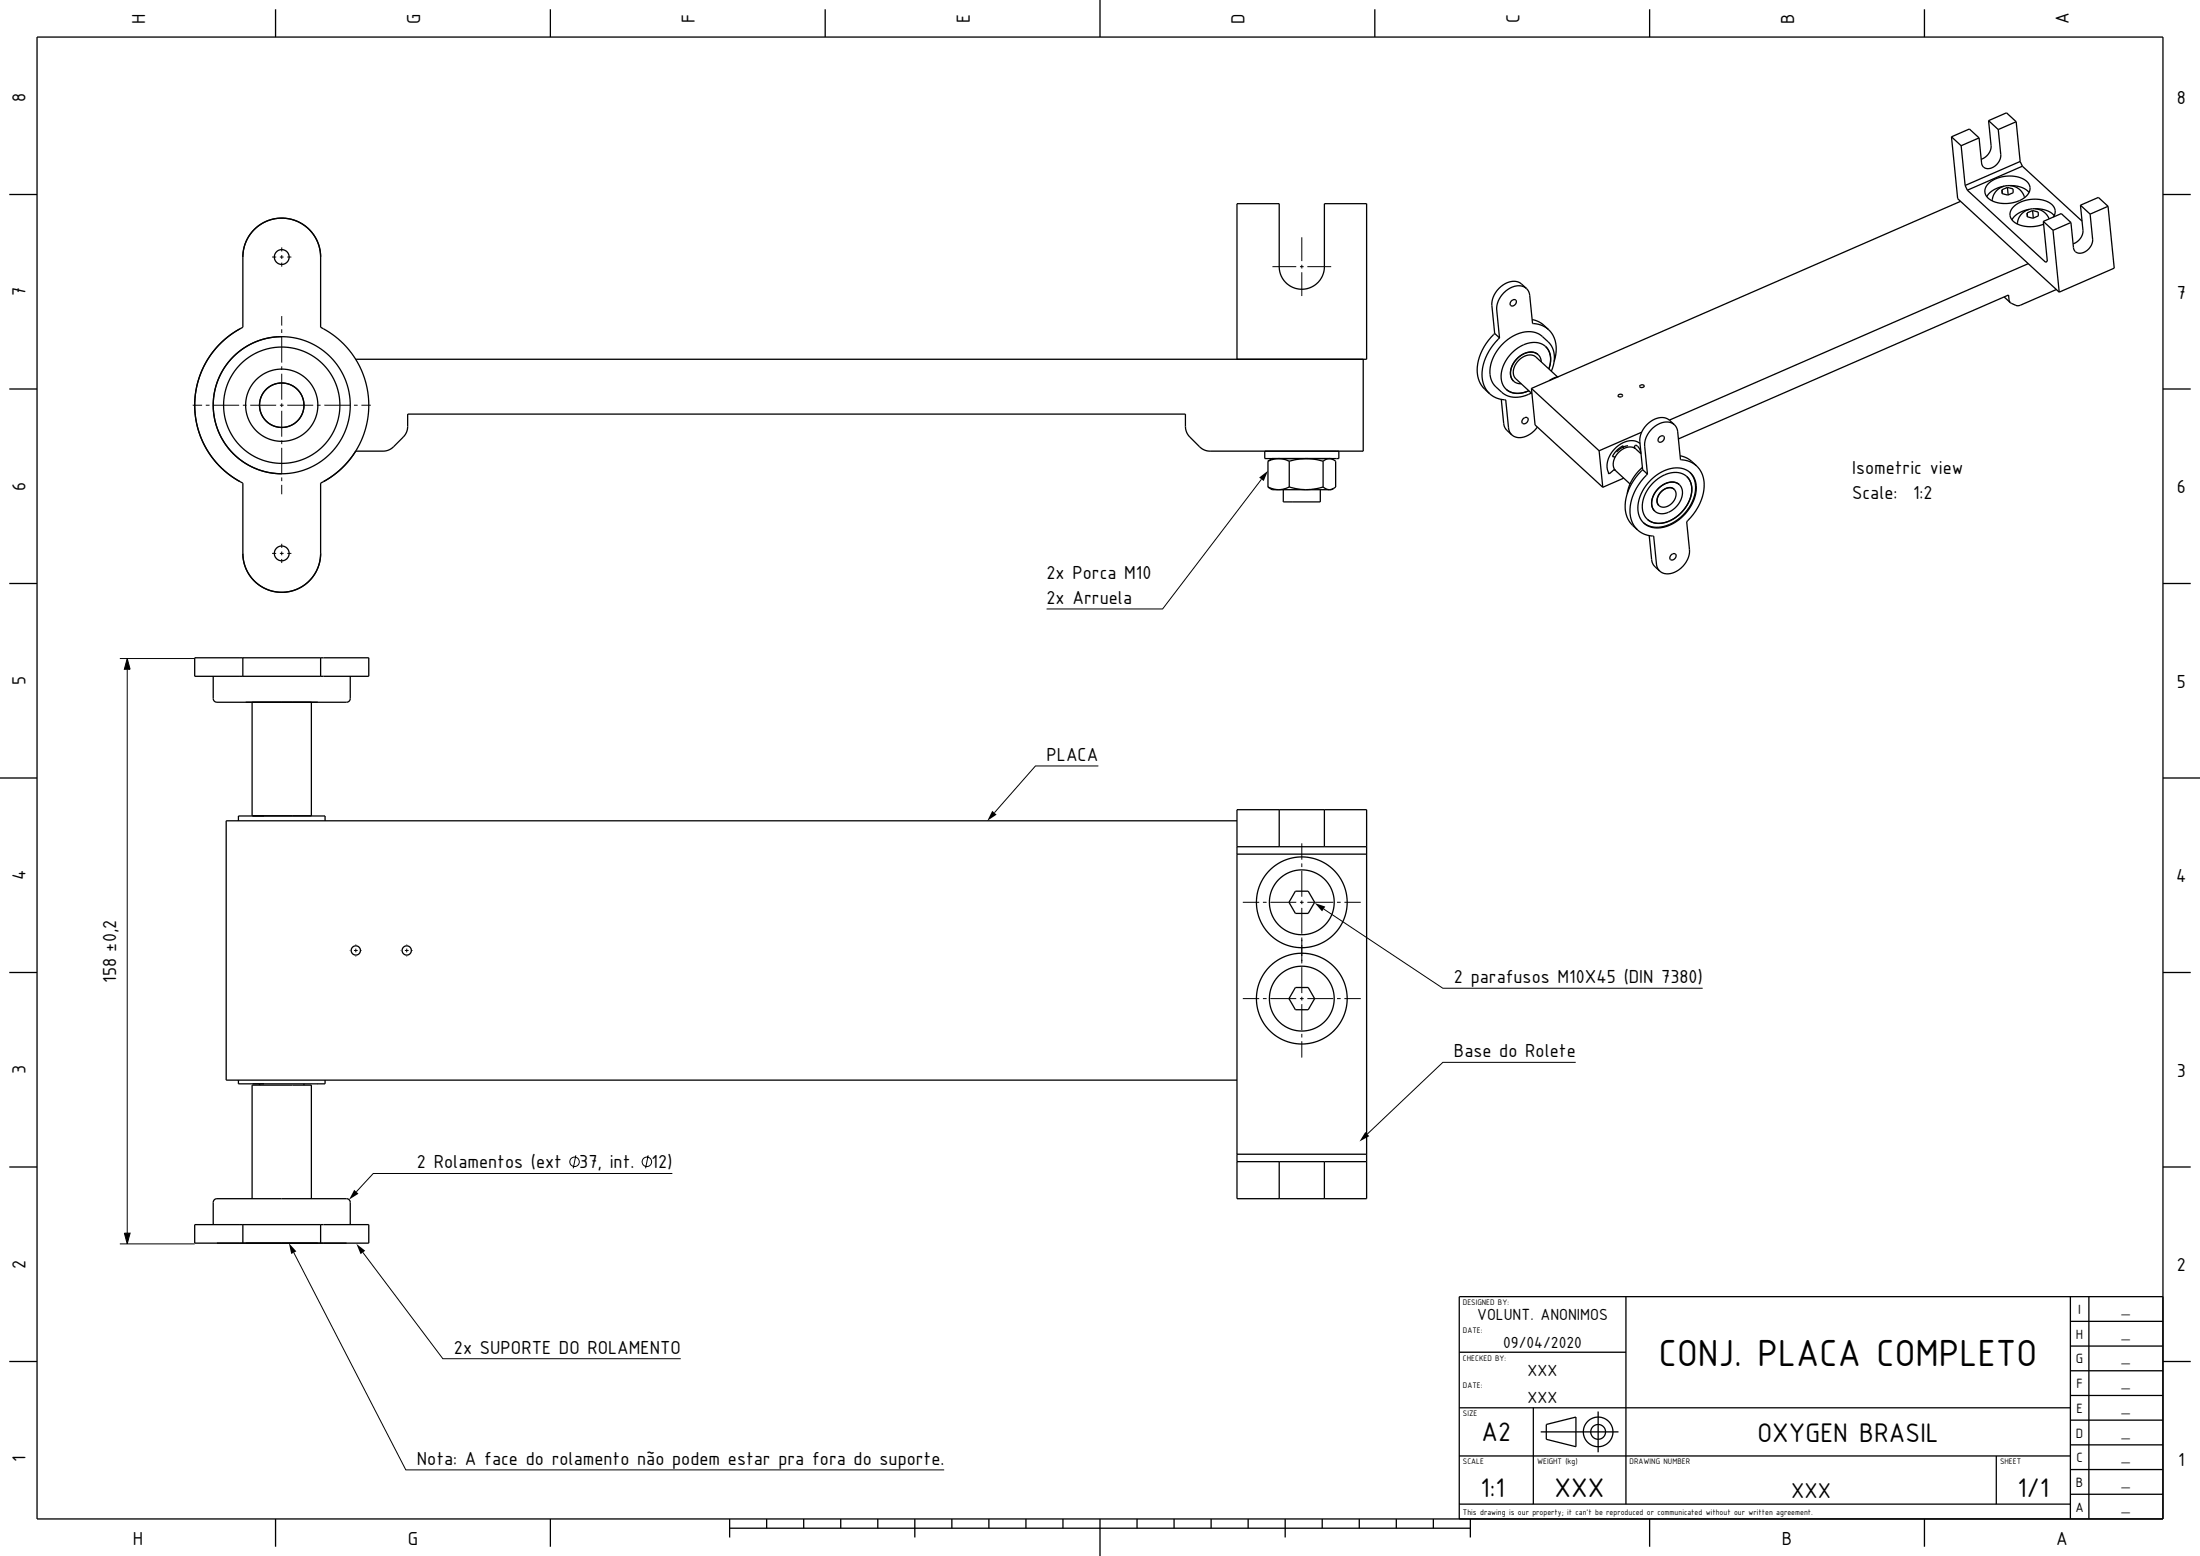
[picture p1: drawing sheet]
<svg xmlns="http://www.w3.org/2000/svg" width="594mm" height="420mm" viewBox="0 0 594 420" stroke-linecap="round" stroke-linejoin="round" font-family="sans-serif">
<g fill="none" stroke="#000" stroke-width=".27">
<path d="M73.5 69.4h1.1M75.6 69.4h1M76.1 66.8v1.1M76.1 68.9v1M76.1 70.9v1.1M77.6 69.4h1.1M343.6 72h6.4M351 72h1M351.5 64v6.5M351.5 71.5v1M351.5 73.5v6.4M353 72h6.4"/>
<path d="M76.1 85.3v2.6M76.1 88.9v1M76.1 90.9v7M76.1 98.9v1M52 109.4h2.6M55.6 109.4h1M57.6 109.4h7M65.6 109.4h1M67.6 109.4h7M75.6 109.4h1M76.1 100.9v7M76.1 108.9v1"/>
<path d="M76.1 110.9v7M76.1 118.9v1M77.6 109.4h7M85.6 109.4h1M87.6 109.4h7M95.6 109.4h1M97.6 109.4h2.5M76.1 120.9v7M76.1 128.9v1M76.1 130.9v2.5M340.6 129.4l-26.7 35h-31.3M73.5 149.4h1.1"/>
<path d="M75.6 149.4h1M76.1 146.8v1.1M76.1 148.9v1M76.1 150.9v1.1M77.6 149.4h1.1M32.3 177.8h20.3M34.3 177.8l.8 2.9h-1.5zM34.3 180.7v152.2M296.6 206.8h-17l-11.1 12.6M351.5 227.6v4.5M351.5 233.1v1M351.5 235.1v7"/>
<path d="M94.4 256.6h.2M95.6 256.6h1M96.1 254.9v.2M96.1 256.1v1M96.1 258.1v.1M97.6 256.6h.1M108.2 256.6h.1M109.3 256.6h1M109.8 254.9v.2M109.8 256.1v1M109.8 258.1v.1M111.3 256.6h.1"/>
<path d="M335.6 243.6h4.4M341 243.6h1M343 243.6h7M351 243.6h1M351.5 243.1v1M351.5 245.1v7M351.5 253.1v7M353 243.6h7M357.4 245.4l32.2 21.4h70.1M361 243.6h1M363 243.6h4.4M335.6 269.6h4.4"/>
<path d="M341 269.6h1M343 269.6h7M351 269.6h1M351.5 261.1v7M351.5 269.1v1M351.5 271.1v7M351.5 279.1v1M353 269.6h7M361 269.6h1M363 269.6h4.4M351.5 281.1v4.4M425.4 286.8h-35.8l-20.4 19.3"/>
<path d="M155.5 311.9l-.7 3.5M175 311.9l-.7 3.5M181.5 316.8h-80.7l-4.6 4.9M32.3 335.8h20.3M33.6 332.9h1.5l-.8 2.9zM79.3 338.1l30.3 58.7h145.3M98 338.1l21.6 28.7h64.2"/>
<circle cx="155.1" cy="313.6" r="1.28"/>
<circle cx="174.7" cy="313.6" r="1.28"/>
</g>
<g fill="none" stroke="#000" stroke-width=".35">
<path d="M10 10h574v400h-574zM74.4 2.5v7.5M148.6 2.5v7.5M222.8 2.5v7.5M297 0v10M371.2 2.5v7.5M445.4 2.5v7.5M519.6 2.5v7.5M526.9 36.9l2.6 2.4M526.9 36.9l4.8-2.1 2.6 2.4M526.9 36.9l1.7 16.7 27.4 25.3M529.5 39.3l1.1 10.8"/>
<path d="M534.3 37.2l-4.8 2.1M536.9 32.6l.7 6.7a3.9 3.9 0 0 1-2.7 3.7M536.9 32.6l2.6 2.4M536.9 32.6l4.9-2.1 2.6 2.4M539.5 35l.7 6.7a3.5 3.5 0 0 1-4.4 3.6l-.5-.4-.2-.7-.8-7M544.4 32.9l-4.9 2.1M544.4 32.9l1 10.7M2.5 52.5h7.5M529.4 54.3l-115.9 50.5M530.6 50.1l.6 1.2M531.2 51.3l21.1 19.5 .5-.3-1.1-10.7M536.9 49.5a8.6 8.6 0 0 1 10.4-.4 2.77 2.77 0 0 1-.9 4.4l-2 1-2.1 .4a6 6 0 0 1-6.2-2.5 2.69 2.69 0 0 1 .8-2.9z"/>
<path d="M540.5 51.2l.1 1.1M541.1 50.3a6.4 6.4 0 0 0-4.7 2.8M542 50.6l1.5 .4 .1 1-1.5 .7-1.5-.4-.1-1.1M542 50.6l-1.5 .6M542 50.6l.2 2M542.7 50.1h.1a6.4 6.4 0 0 1 5 1.9M545.4 43.6l-14.8 6.5M545.4 43.6l.6 1.3M546 44.9l-14.8 6.4M546 44.9l16.2 14.8M546.6 53.4a4.4 4.4 0 0 0-4.7-3.3 4.4 4.4 0 0 0-4 4.1M547.3 57.5l.1 1"/>
<path d="M547.9 56.5a6.4 6.4 0 0 0-4.7 2.8M548.8 56.8l1.5 .4 .1 1.1-1.5 .6-1.5-.4-.1-1M548.8 56.8l-1.5 .7M548.8 56.8l.2 2.1M549.5 56.3h.1a6.3 6.3 0 0 1 5 1.9M551.7 59.8l4.8-2.1 2.7 2.4M551.7 59.8l2.6 2.4M553.3 59.1a4.5 4.5 0 0 0-4.9-2.7 4.5 4.5 0 0 0-3.7 4.1M554.4 58.6a2.73 2.73 0 0 0-1.7-4.2 8.6 8.6 0 0 0-9.6 2 2.8 2.8 0 0 0 2 4.2 9.5 9.5 0 0 0 6.7-.1M561.7 55.4l.7 6.8a3.9 3.9 0 0 1-2.7 3.6M561.7 55.4l2.6 2.4M561.7 55.4l4.9-2.1 2.6 2.4"/>
<path d="M564.3 57.8l.7 6.8a3.5 3.5 0 0 1-4.4 3.5l-.5-.4-.2-.7-.7-6.9M569.2 55.7l-4.9 2.1M569.2 55.7l1.6 16.7-14.8 6.5M584 52.5h7.5M412.1 77.9l-1.3-1.2a4.3 4.3 0 0 0-5.5 .6 6.2 6.2 0 0 0-2.5 5.2l.8 7.5M412.1 77.9l.6 .8 .3 .9 .8 7.7 2.4 .5 1.9 1.2M412.1 77.9a4.3 4.3 0 0 0-5.5 .6 6.2 6.2 0 0 0-2.5 5.2l.8 7.5M547.6 71.2l-96.9 42.2M554.3 62.2l1.7 16.7M555.2 78.2l-9.9 4.3h-.8l-1.7-.8M559.2 60.1l-4.9 2.1M76.1 90.9l-3.5 .3-3.6 1.1-3.1 1.6-2.7 2.2-2.4 2.9-1.8 3.3-1 3.3-.4 3.7 .3 3.5 1 3.6 1.8 3.3 2.2 2.7 2.7 2.2 3.3 1.8 3.6 1.1 3.6 .4"/>
<path d="M96 97h273v-42h-11.4v17a6.1 6.1 0 0 1-6.1 6.1 6.1 6.1 0 0 1-6.1-6.1v-17h-11.4v42M368.1 97v24.8l-42.3-.1-1.7-.9-3.5-3.8-.5-1.4v-3.8h-210v3.5l-.4 1.4-.6 1.1-3.2 3.1-1 .6-1.2 .3h-7.7l-1.8 2.5-2 2.2-2.3 1.9-2.5 1.6M403.6 90a12.9 12.9 0 0 0-4.4 12.2l.8 1.9 2.2 2.2M403.6 90l1.3 1.2M404.9 91.2a12.9 12.9 0 0 0-4.4 12.2l.5 1.3 1.2 1.6M408.1 81.2a.75 .75 0 0 1 1.2-.1 .75 .75 0 0 1-.3 1.2 .75 .75 0 0 1-1.2 .1 .75 .75 0 0 1 .3-1.2zM413.7 86.3l2.3 .8 2.1 1.9M415.3 95.7a4.5 4.5 0 0 0-6 1.5 4.2 4.2 0 0 0-.6 5.7M415.3 95.7h.1M415.3 95.7a4.4 4.4 0 0 0-6 1.5 4.2 4.2 0 0 0-.6 5.7M415.3 95.7l.6 .9 .2 1.1M417.3 93.5a5.5 5.5 0 0 1 .9 6.1"/>
<path d="M417.3 93.5a6.3 6.3 0 0 0-8 .8l-1.9 1.9-1.4 2.3a5.7 5.7 0 0 0 .7 6.6M418.1 89a7.9 7.9 0 0 1 1.5 8.6M541.1 80.1l1.7 1.6M542.8 81.7l-.3-.6-.2-1.5-89.1 38.9M2.5 105h7.5M402.2 106.3l2 1.2 2.3 .4 .8 7.8 .3 .9 .6 .8M405.3 107.8l.8 7 .6 1.2 1.5 1.4M406.7 105.1a5.5 5.5 0 0 0 6.1 .4M408.7 102.9l.9 .5 1.1 .2M411.3 113a.75 .75 0 0 1 1.2-.1 .75 .75 0 0 1-.3 1.2 .75 .75 0 0 1-1.2 .1 .75 .75 0 0 1 .3-1.2zM413.5 104.8l1 9.9 18.2 16.8M413.5 104.8l18.3 16.9"/>
<path d="M415.1 115.3a5.2 5.2 0 0 1-6.6 2.4l-.3-.3M418.9 100.2a6.9 6.9 0 0 0-.9-7.9l-1.6-1.5a7.2 7.2 0 0 0-8.8 .5l-2.2 1.9-1.8 2.4-1.1 2.8-.2 2.7a5.2 5.2 0 0 0 1.6 3.3l1.6 1.5a7 7 0 0 0 7.9 .2M420.5 101.7l-5.8-5.3a3.9 3.9 0 0 0-5.4 1.8 3.2 3.2 0 0 0 0 4.1l4.3 4M420.9 101.6l-1.3 .4-1.3 .8M437 106.6a.53 .53 0 0 1 .7-.3 .53 .53 0 0 1 .3 .7 .63 .63 0 0 1-.6 .2 .63 .63 0 0 1-.5-.5zM442.8 119.7a5.2 5.2 0 0 0-6.9 1.5 5.6 5.6 0 0 0-1.4 6.7M442.8 104.1a.63 .63 0 0 1 .6-.3 .63 .63 0 0 1 .5 .5 .66 .66 0 0 1-.6 .3 .66 .66 0 0 1-.6-.4zM443.2 116.7l-11.4 5M448 118a.75 .75 0 0 1 1.3-.2 .75 .75 0 0 1-.3 1.2 .75 .75 0 0 1-1.2 .2 .75 .75 0 0 1 .2-1.2zM452.1 114.6l.6 .9 .3 .9 .7 7.7 2.4 .5 2 1.2M452.1 114.6a4.6 4.6 0 0 0-6.2 1.3 6 6 0 0 0-1.8 4.5l.7 7.6M452.1 114.6l-1.3-1.2a4.6 4.6 0 0 0-6.2 1.3 6 6 0 0 0-1.8 4.5l.7 7.6"/>
<path d="M584 105h7.5M87.4 130l3.3-2.2 2.4-2.2 2.2-2.7 2-3.5 1.3-3.5 .8-3.4 .2-3.5-.4-3.7-.6-2.7-1.1-2.8-1.2-2.4-1.4-2.1-1.6-1.9-2-1.9-2.2-1.7-2.5-1.5v-19.4l-.5-2.5-.8-2.1-2-2.5-2.6-1.9-3.1-.9h-3.3l-2.4 .7-2.3 1.4-1.8 1.8-1.3 2.1-.7 2.2-.2 1.9v19.2l-2.5 1.5-2.4 1.8-2 1.9-1.9 2.4-1.6 2.7-1.2 2.8-.9 2.9-.4 2.7-.1 3.5 .5 3.7 .9 3.4 1.5 3.1 1.9 3 2.3 2.6 2.9 2.4 3 1.7v19M87.4 130l-.8 .4-.1 20.5-.4 1.7-.7 1.6-.9 1.5-1.4 1.4-2.4 1.7-2.9 .9-3 .1-2.9-.8-2.5-1.5-2.2-2.4-1.2-2.8-.4-2.9M341.5 121.8v2h20v-2M342.3 124.5a6.2 6.2 0 0 1 5.8 0M342.3 131.5l1.2 .7h16l.6-.4M342.3 131.5a6.1 6.1 0 0 0 5.8 0M342.3 124.5v7M343.5 123.8l-1.2 .7M346.5 132.2v3.3h10v-3.3M348.1 131.5l1.6 .4 2.8 .3M348.1 124.5v7"/>
<path d="M352.5 123.8l-2.8 .3-1.6 .4M352.7 123.8l1.8 .1 2.7 .6M357.2 131.5l1.4 .6h.7l.8-.3M357.2 131.5l-1.7 .4-2.8 .3M357.2 124.5v7M359.5 123.8l.6 .3M360.1 124.1l.5 .4v7l-.5 .3M360.1 124.1l-.8-.3h-.7l-1.4 .7M431.8 121.7l.9 9.8M434.2 127.6l.3 .3M435.9 126.7l.2 .2M435.9 126.7l-1.4 1.2"/>
<path d="M438.4 121.1l-.2-.8a6.7 6.7 0 0 0-2.9 2.9l.8 .2M438.4 129.1l-5.7 2.4M439.6 120.3a4.8 4.8 0 0 0-3.1 1.7M441.1 120.8l.5-.7a2.64 2.64 0 0 1 1.4 2.3M441.2 120.7l.3 .4M443.1 122.5l-1.4-1.3a3.9 3.9 0 0 0-5.4 1.8 3.2 3.2 0 0 0 0 4.1l3.8 3.5M443.4 126.2a11.8 11.8 0 0 0-4 7M443.5 126.8a12.9 12.9 0 0 0-4.4 12.2l1 2 2.1 2M443.5 126.8l1.3 1.2M444.8 128a12.9 12.9 0 0 0-4.4 12.2l.7 1.6 1.1 1.2M445.7 129.6l1.7-1.4 1.8-1.1 1.8-.6 1.8-.2a5.2 5.2 0 0 1 5.1 6.9l-.5 1.7-.9 1.8-2.3 2.8-1.6 1.3-1.6 .9-1.9 .6-1.7 .2a5.2 5.2 0 0 1-5-6.9l.5-1.7 .7-1.5zM446.3 130.4l1.7-1.4 1.6-.9a4.8 4.8 0 0 1 6.9 2.1 9.1 9.1 0 0 1-4.7 9.9l-1.1 .5a4.9 4.9 0 0 1-7-2 8.4 8.4 0 0 1 2.6-8.2z"/>
<path d="M446.8 138h.1M452 132.1a2.65 2.65 0 0 0-3.7 .9 2.43 2.43 0 0 0-.4 3.5M452 132.1a3.2 3.2 0 0 1-1.8 4.6l-1.3 .2-1-.4M452 132.1a3.1 3.1 0 0 0-4.4 2l-.2 1.4 .5 1M453.4 130.8a4.5 4.5 0 0 0-6 1.5 4.2 4.2 0 0 0-.6 5.7M453.4 130.8h.1M453.4 130.8a4.4 4.4 0 0 0-6 1.5 4.2 4.2 0 0 0-.6 5.7M453.4 130.8a4.4 4.4 0 0 1-.9 6.1 4.3 4.3 0 0 1-5.7 1.1M453.6 123l2.2 .8 2.3 2M455.4 128.6a6.3 6.3 0 0 1-.1 8.1l-2.1 2.4-2.6 1.6a5.4 5.4 0 0 1-5.8-.5M456.2 127.5a7.2 7.2 0 0 1 .4 8.6 10.6 10.6 0 0 1-10.7 6.1l-1.1-.4-1.1-.7M458.1 125.8a8 8 0 0 1 1.4 8.8 15.7 15.7 0 0 1-4.1 6.2l.8 7.6a6.4 6.4 0 0 1-6.7 6.4l-1.4-.6"/>
<path d="M2.5 157.5h7.5M65.6 149.4l.2 2 .5 1.9 .9 1.8 1.4 1.7 1.8 1.4 1.8 .9 1.9 .6 2 .2 2-.2 1.9-.6 2-1 1.5-1.3 1.4-1.8 .9-1.7 .6-1.9 .2-2M442.2 143l1.9 1.2 2.4 .5 .8 7.7 .3 1.1 .5 .7M445.3 144.6l.8 7.2 .5 .9 1.5 1.5M451.2 149.8a.75 .75 0 0 1 1.3-.2 .75 .75 0 0 1-.3 1.2 .75 .75 0 0 1-1.2 .2 .75 .75 0 0 1 .2-1.2zM584 157.5h7.5M52.6 177.6h47v5h-47zM65.6 177.6v5M86.6 177.6v5M57.6 182.6v6.2l.4 .6 .6 .2 35.2-.1 .4-.2 .4-.7v-6M68.1 189.6v30.6h16v-30.6M0 210h10"/>
<path d="M334 218.6h35v105h-35zM345.4 218.6v10M357.6 218.6v10M584 210h10M64.4 221.6v-1.3h23.4v1.3M70.1 220.2v.1M82.1 220.2v.1M334 221.6h-272.9v70h272.9M334 228.6h35M334 230.6h35M349.8 240.6h3.4l1.8 3-1.8 3h-3.4l-1.8-3zM2.5 262.5h7.5"/>
<path d="M349.8 266.6h3.4l1.8 3-1.8 3h-3.4l-1.8-3zM584 262.5h7.5M64.4 291.6v1h23.4v-1M70.1 292.6v.3M82.1 292.6v.3M2.5 315h7.5M334 313.6h35M334 311.6h35M345.4 313.6v10M357.6 313.6v10M584 315h7.5M52.6 330.6h47v5h-47z"/>
<path d="M57.6 330.6v-6.1l.3-.7 .7-.2h35l.7 .3 .2 .4 .1 6.3M65.6 330.6v5M68.1 323.6v-30.7h16v30.7M86.6 330.6v5M439 350v56M559 356.7h25M559 350v60M564 350v60M584 350h-190v60M2.5 367.5h7.5M394 365h45M559 376.7h25"/>
<path d="M559 370h25M559 363.3h25M584 367.5h7.5M394 393h165M394 380h165M414 380v26M416 386.5h21M417.5 384.5l8-2v8l-8-2zM431.5 381v11M539 393v13M559 396.7h25M559 390h25"/>
<path d="M559 383.3h25M74.4 410v7.5M148.6 410v7.5M197 412.5h200M197 410v5M207 410v2.5M217 410v2.5M227 410v2.5M237 410v2.5M247 410v5M257 410v2.5M267 410v2.5"/>
<path d="M277 410v2.5M287 410v2.5M297 410v10M307 410v2.5M317 410v2.5M327 410v2.5M337 410v2.5M347 410v5M357 410v2.5M367 410v2.5M377 410v2.5M387 410v2.5"/>
<path d="M394 406h165M397 410v5M445.4 410v7.5M519.6 410v7.5M559 403.3h25"/>
<circle cx="76.1" cy="69.4" r="2"/>
<circle cx="76.1" cy="109.4" r="15.7"/>
<circle cx="76.1" cy="109.4" r="9.7"/>
<circle cx="76.1" cy="109.4" r="6"/>
<circle cx="76.1" cy="109.4" r="18.5"/>
<circle cx="76.1" cy="149.4" r="2"/>
<circle cx="96.1" cy="256.6" r="1.25"/>
<circle cx="109.8" cy="256.6" r="1.25"/>
<circle cx="351.5" cy="243.6" r="12.2"/>
<circle cx="351.5" cy="243.6" r="8.8"/>
<circle cx="351.5" cy="269.6" r="12.3"/>
<circle cx="351.5" cy="269.6" r="8.8"/>
<circle cx="431.5" cy="386.5" r="2"/>
<circle cx="431.5" cy="386.5" r="4"/>
</g>
<g fill="#000">
<path d="M340 128.9l2.3-1.8-1.1 2.7z" fill-rule="evenodd"/>
<path d="M34.3 177.8l.8 2.9h-1.5z" fill-rule="evenodd"/>
<path d="M267.9 218.9l1.2 1-2.5 1.7z" fill-rule="evenodd"/>
<path d="M355 243.8l2.8 .9-.8 1.3z" fill-rule="evenodd"/>
<path d="M368.6 305.6l1.1 1.1-2.6 1.4z" fill-rule="evenodd"/>
<path d="M33.6 332.9h1.5l-.8 2.9z" fill-rule="evenodd"/>
<path d="M78 335.6l2 2.2-1.4 .7z" fill-rule="evenodd"/>
<path d="M95.6 321.2l1.2 1-2.6 1.6z" fill-rule="evenodd"/>
<path d="M96.2 335.8l2.4 1.8-1.2 .9z" fill-rule="evenodd"/>
</g>
<text font-size="9.8" x="447.9" y="368.9">CONJ. PLACA COMPLETO</text>
<g font-size="7">
<text x="400" y="389">A2</text>
<text x="474.5" y="389.3">OXYGEN BRASIL</text>
<text x="399.8" y="404">1:1</text>
<text x="419.8" y="404">XXX</text>
<text x="544.8" y="404">1/1</text>
</g>
<text font-size="5.6" x="483.6" y="404.4">XXX</text>
<g font-size="4.9">
<text x="39.2" y="6.4" transform="rotate(-90 39.2 6.4)">H</text>
<text x="113.4" y="6.4" transform="rotate(-90 113.4 6.4)">G</text>
<text x="187.6" y="6.2" transform="rotate(-90 187.6 6.2)">F</text>
<text x="261.8" y="6.2" transform="rotate(-90 261.8 6.2)">E</text>
<text x="336" y="6.4" transform="rotate(-90 336 6.4)">D</text>
<text x="410.2" y="6.2" transform="rotate(-90 410.2 6.2)">C</text>
<text x="484.4" y="6.4" transform="rotate(-90 484.4 6.4)">B</text>
<text x="558.6" y="6.6" transform="rotate(-90 558.6 6.6)">A</text>
<text x="6.9" y="27.5" transform="rotate(-90 6.9 27.5)">8</text>
<text x="587.8" y="28.2">8</text>
<text x="6.9" y="80" transform="rotate(-90 6.9 80)">7</text>
<text x="587.8" y="80.7">7</text>
<text x="500.1" y="128">Isometric view</text>
<text x="6.9" y="132.5" transform="rotate(-90 6.9 132.5)">6</text>
<text x="500.1" y="134.6">Scale:</text>
<text x="516.5" y="134.6">1:2</text>
<text x="587.8" y="133.2">6</text>
<text x="282.6" y="156.3">2x Porca M10</text>
<text x="282.6" y="163">2x Arruela</text>
<text x="6.9" y="185" transform="rotate(-90 6.9 185)">5</text>
<text x="587.8" y="185.7">5</text>
<text x="282.6" y="205.4">PLACA</text>
<text x="6.9" y="237.7" transform="rotate(-90 6.9 237.7)">4</text>
<text x="587.6" y="238.2">4</text>
<text x="31.4" y="265.2" transform="rotate(-90 31.4 265.2)">158 ±0,2</text>
<text x="392.6" y="265.4">2 parafusos M10X45 (DIN 7380)</text>
<text x="392.6" y="285.4">Base do Rolete</text>
<text x="6.9" y="290" transform="rotate(-90 6.9 290)">3</text>
<text x="587.8" y="290.7">3</text>
<text x="112.6" y="315.4">2 Rolamentos (ext</text>
<text x="156.4" y="315.4">37, int.</text>
<text x="175.9" y="315.4">12)</text>
<text x="6.9" y="342.5" transform="rotate(-90 6.9 342.5)">2</text>
<text x="587.8" y="343.2">2</text>
<text x="122.6" y="365.4">2x SUPORTE DO ROLAMENTO</text>
<text x="6.9" y="394.6" transform="rotate(-90 6.9 394.6)">1</text>
<text x="112.6" y="395.4">Nota: A face do rolamento não podem estar pra fora do suporte.</text>
<text x="588.1" y="395.7">1</text>
<text x="35.9" y="416.9">H</text>
<text x="110.1" y="416.9">G</text>
<text x="481.1" y="416.9">B</text>
<text x="555.1" y="416.9">A</text>
</g>
<g font-size="4.2">
<text x="398.8" y="356.3">VOLUNT. ANONIMOS</text>
<text x="405.9" y="363.8">09/04/2020</text>
<text x="412.5" y="371.3">XXX</text>
<text x="412.5" y="378.8">XXX</text>
</g>
<g font-size="3.5">
<text x="561.1" y="354.7">I</text>
<text x="560.5" y="361.4">H</text>
<text x="560.5" y="368">G</text>
<text x="560.6" y="374.7">F</text>
<text x="560.6" y="381.4">E</text>
<text x="560.5" y="388">D</text>
<text x="560.6" y="394.7">C</text>
<text x="560.5" y="401.4">B</text>
<text x="560.4" y="408">A</text>
</g>
<g font-size="2.8">
<text x="573.1" y="354.4">_</text>
<text x="573.1" y="361.1">_</text>
<text x="573.1" y="367.8">_</text>
<text x="573.1" y="374.4">_</text>
<text x="573.1" y="381.1">_</text>
<text x="573.1" y="387.8">_</text>
<text x="573.1" y="394.4">_</text>
<text x="573.1" y="401.1">_</text>
<text x="573.1" y="407.8">_</text>
</g>
<g font-size="2.1">
<text x="395" y="352.3">DESIGNED BY:</text>
<text x="395" y="359.8">DATE:</text>
<text x="395" y="367.3">CHECKED BY:</text>
<text x="395" y="374.8">DATE:</text>
<text x="395" y="382.3">SIZE</text>
<text x="395" y="395.3">SCALE</text>
<text x="415" y="395.3">WEIGHT (kg)</text>
<text x="440" y="395.3">DRAWING NUMBER</text>
<text x="540" y="395.3">SHEET</text>
<text x="395" y="408.8">This drawing is our property; it can't be reproduced or communicated without our written agreement.</text>
</g>
</svg>
